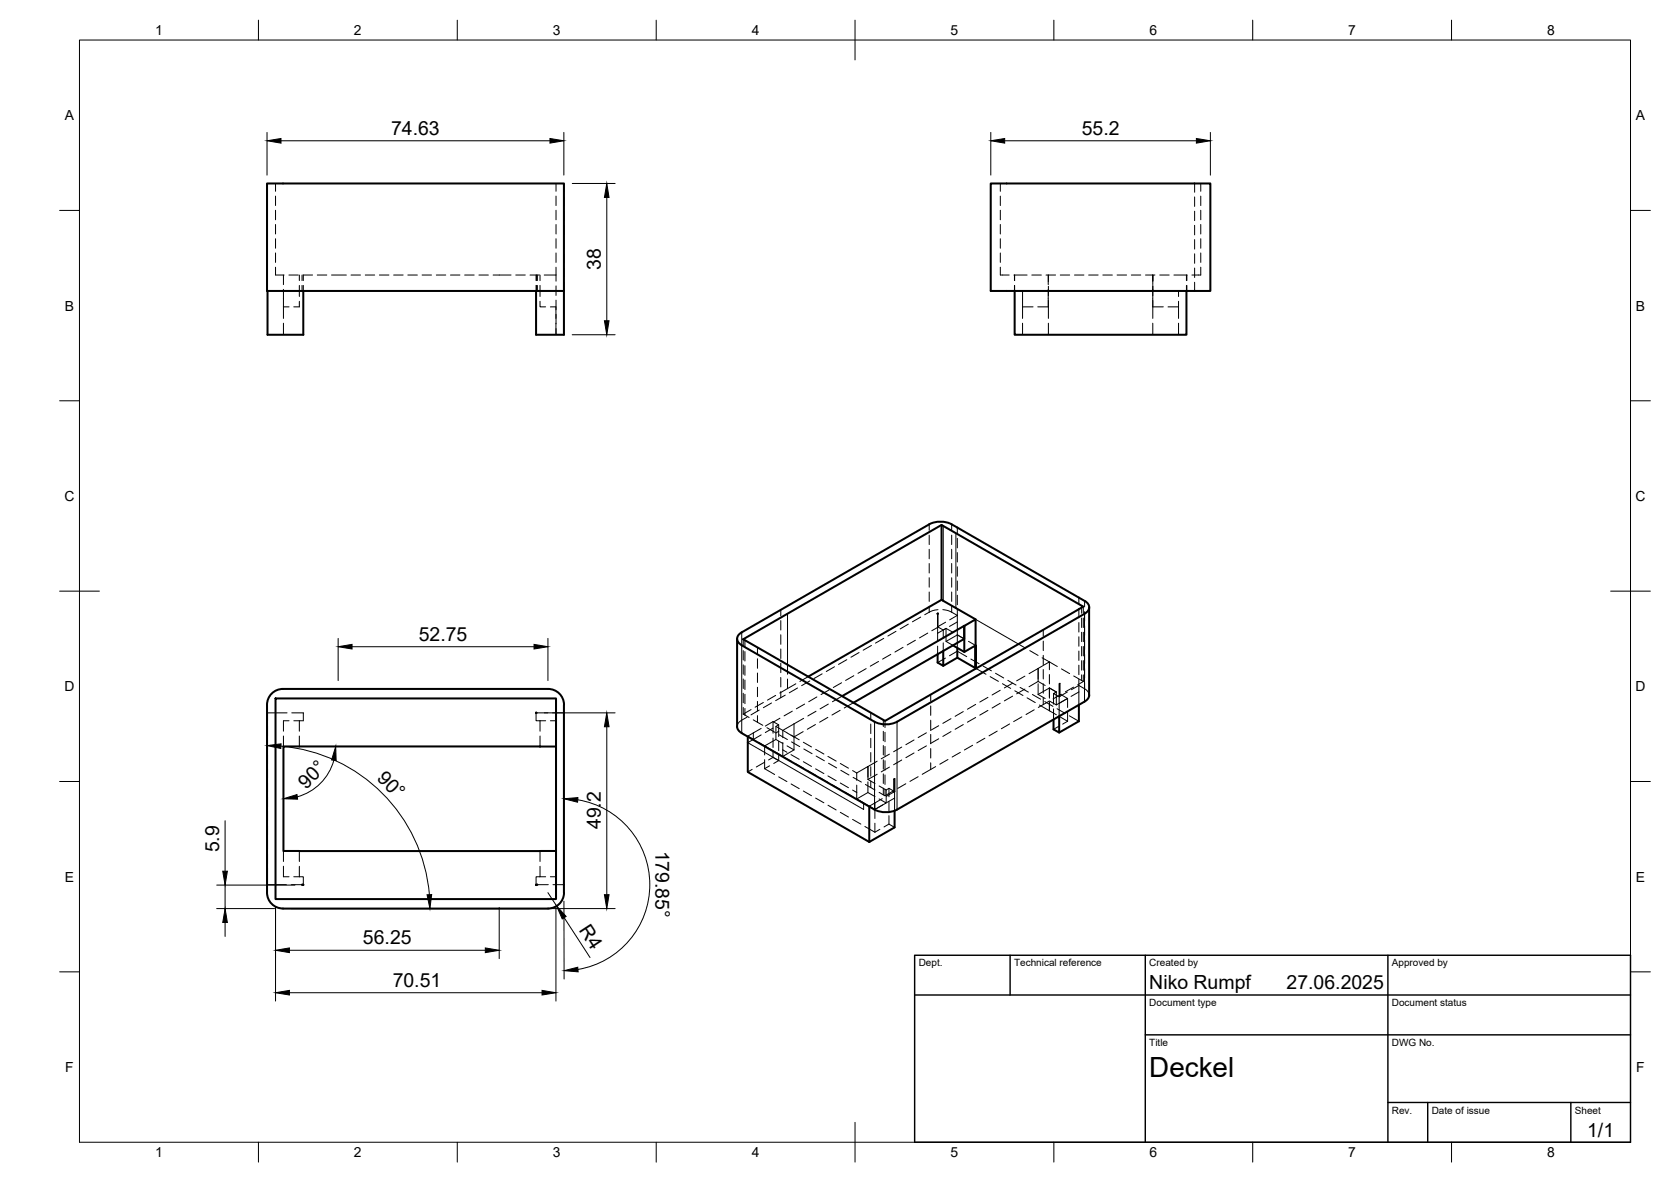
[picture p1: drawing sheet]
<svg xmlns="http://www.w3.org/2000/svg" width="420mm" height="297mm" viewBox="0 0 420 297" stroke-linecap="round" stroke-linejoin="round" font-family="sans-serif">
<!-- layer: Hidden -->
<g fill="none" stroke="#000" stroke-width=".25">
<path d="M69.3 46.1v2M69.3 49.3v2.4M69.3 52.8v2.4M69.3 56.4v2.4M69.3 60v2.4M139.8 46.1v2M139.8 49.3v2.4M139.8 52.8v2.4M139.8 56.4v2.4M139.8 60v2.4M141.8 46.1v2.2M141.8 49.5v2.4"/>
<path d="M141.8 53.1v2.3M141.8 56.6v2.4M251.5 46.1v2M251.5 49.3v2.4M251.5 52.8v2.4M251.5 56.4v2.4M251.5 60v2.4M300.4 46.1v2.2M300.4 49.5v2.4M300.4 53.1v2.3M300.4 56.6v2.4M301.9 46.1v2"/>
<path d="M301.9 49.3v2.4M301.9 52.8v2.4M301.9 56.4v2.4M301.9 60v2.4M69.3 63.6v2.3M69.3 67.1v2h2.1M71.3 77.1h1.4M71.3 69.1v2.4M71.3 72.7v7.3M72.6 69.1h2.4M75.3 69.1v1.4M75.3 71.7v2.8"/>
<path d="M75.3 75.7v1.4h-1.4M75.9 69.1v1.4M75.9 71.7v1.4M76.2 69.1h2.4M76.3 69.1v1.4M76.3 71.7v1.4M79.8 69.1h2.4M83.4 69.1h3.7M88.3 69.1h2.3M91.8 69.1h2.4M95.4 69.1h2.4M99 69.1h2.4"/>
<path d="M102.6 69.1h2.3M106.1 69.1h2.4M109.7 69.1h2.4M113.3 69.1h2.4M116.8 69.1h2.4M120.4 69.1h2.4M124 69.1h4.5M129.7 69.1h2.4M133.3 69.1h2.3M134.8 69.1v1.4M134.8 71.7v1.4M134.9 69.1v1.4"/>
<path d="M134.9 71.7v1.4M135.1 69.1v1.4M135.1 71.7v1.4M135.8 75.7v1.4h1.4M135.8 69.1v1.4M135.8 71.7v2.8M136.8 69.1h3M138.4 77.1h1.4M139.8 63.6v2.3M139.8 67.1v3.6M139.8 71.8v2.4M139.8 75.4v8.7"/>
<path d="M141.8 60.2v2.4M141.8 63.8v2.4M141.8 67.4v2.3M141.8 70.9v2.2M251.5 67.1v2h2.2M251.5 63.6v2.3M254.9 69.1h3.4M255.1 69.1v1.4M255.1 71.7v1.4M257.1 77.1h2.7M257.1 73.1v6.9M259.4 69.1h2.4"/>
<path d="M260.9 77.1h2.7M263 69.1h2.4M263.6 69.1v2.4M263.6 72.7v4.4M263.6 75.5v4.5M263.6 69.1v1.6M263.6 71.9v2.4M266.6 69.1h2.4M270.2 69.1h2.3M273.7 69.1h2.4M277.3 69.1h2.4M280.9 69.1h2.4"/>
<path d="M284.5 69.1h2.3M288 69.1h2.4M289.9 75.5v1.6h2.6M289.9 69.1v2.4M289.9 71.7v8.3M291.6 69.1h2.4M293.7 77.1h2.6M295.2 69.1h3.3M296.3 75.7v4.3M296.3 73.1v1.4M298.3 69.1v1.4M298.3 71.7v1.4"/>
<path d="M298.4 69.1v1.4M298.4 71.7v1.4M300.4 60.2v2.4M300.4 63.8v2.4M300.4 67.4v2.3M300.4 70.9v2.2M301.9 67.1v2h-2.2M301.9 63.6v2.3M71.3 81.2v2.9M257.1 81.2v2.9M263.6 81.2v2.9M289.9 81.2v2.9"/>
<path d="M296.3 81.2v2.9M225.3 158.7l-2.1 1.1M228.4 156.9l-2.1 1.2M231.5 155.1l-2.1 1.2M235.7 154.2l.1 7M235.8 157.5l1.4 .8 .7-.4M235.8 154.2v3.3M235.9 153.2l-1.4 .2-2 1.1M237.1 153.2l1.8 .4 1.8 1.1M237.2 158.3v2.1M237.8 156.4l-2 1.1M237.9 157.9l1.7 1"/>
<path d="M237.9 157.9v3.3M240.7 159.5l1.7 1.1M240.7 154.7v4.9M240.7 159.6l-2.8 1.6 1.7 1M240.7 154.7l-1.9 1.1M240.7 159.6l1.8 1M240.7 159.6v3.2M272.4 152.4v1.7M272.4 155.3v2.4M272.4 158.9v2.4M272.7 151v1.5M272.7 153.7v2.4"/>
<path d="M272.7 157.3v2.4M72.2 179.1h-4.9v2.2M73.4 179.1h2.9v2h-2.4M134.8 179.1v2h1M134.9 179.1h2.9M138.9 179.1h2.9M186.9 179.5l1.5 .8M186.9 160.6v1.7M186.9 163.5v2.4M186.9 167.1v2.3M186.9 170.6v2.4M186.9 174.2v2.4"/>
<path d="M186.9 177.8v1.7M188.8 178.3l-1.9 1.2M190.9 178.4l-2.1 1.2M191.9 176.5l-2 1.2M194 176.7l-2.1 1.1M195 174.8l-2 1.1M197.4 174.7l-2.4 1.4M200.1 171.8l-4 2.4M200.5 172.9l-2 1.2M203.2 170l-2.1 1.2M203.6 171.1l-2 1.2M205.2 178.7l-2.1 1.2"/>
<path d="M206.7 169.3l-2 1.2M208.3 176.9l-2.1 1.2M209.8 167.6l-2 1.1M211.2 178.5l-2 1.2M211.7 174.9l-2.4 1.4M212.9 165.8l-2.1 1.2M214.6 176.6l-2.3 1.3M216 164l-2 1.2M219.1 162.2l-2.1 1.2M222.2 160.4l-2.1 1.2M235.8 162.4v2M237.2 161.6v2"/>
<path d="M237.7 165.4l-1.9 1.1M238.7 164.8l2-1.2 2.4 1.4M242.2 178.8l-2 1.2M243.5 161.2l1.8 1M244.1 165.6l2.1 1.2M245.3 177l-2.1 1.2M245.4 168l2.5 1.4M247.2 167.4l2.1 1.2M248.4 178.5l-2 1.2M248.4 175.2l-2 1.2M249 170l2 1.2M250.3 169.2l2.1 1.2"/>
<path d="M251.5 176.7l-2.1 1.2M251.5 173.5l-2.1 1.2M252.1 171.8l2 1.2M253.4 171l2.1 1.2M254.6 174.9l-2.1 1.2M254.6 171.7l-2.1 1.2M255.2 173.6l2 1.2M256.5 172.7l2.1 1.2M257.7 173.2l-2.1 1.2M257.7 169.9l-2.1 1.2M258.3 175.4l2 1.2M259.6 174.5l2.1 1.2"/>
<path d="M260 178.4l-2 1.2M261 168v2.7M261 168l2.9-1.7v2M261 171.2l-2.3 1.4M261 171.2l1.8 1.1M261 168v3.2M261 171.8v2.7M261 168l-2.3 1.3M261 174.5l1.8 1M261.3 177.2l2.6 1.4M262.7 176.3l2.1 1.2M263.7 176.2l-2.6 1.6"/>
<path d="M263.8 176.1l1.8 1.1M263.8 172.9l1.8 1M263.9 166.3l2 1.2M263.9 172.9l-2.9 1.6M263.9 169.5v2.4M263.9 173.1v2.4M263.9 176.3v2.3M263.9 178.6l1.7 1M264.9 174.3v2.7M264.9 178.1v2.7M265.6 173.9l-.7 .4 1.5 .8 .1-.1M265.6 173.9v3.3l2.8-1.7"/>
<path d="M265.6 173.9l-1.7-1v2.3M265.8 178.1l2 1.2M266.3 171.8l.2-.1v3.3M266.4 175.1l-.1-3.3v8.2M266.5 171.7l-.1 .2M266.7 174.5l1.7 1M266.8 174.5l-2 1.1M266.9 168.1l2 1.2M268.4 173.9l-1.9 1.1M268.4 175.5v2.3M268.4 179v2.3M268.9 179.9l2.4 1.4"/>
<path d="M269.9 172.7l-2 1.2M271.3 172.3v4.8M271.3 172.3l1.4 .8M271.3 172.3l-1.9 1M272.4 169.6v1.7l-2.4-1.4M272.4 162.5v2.3M272.4 166v2.4M272.4 171.3l-1.4 .8M272.7 173.1l.9 .7 .3 .9M272.7 160.9v2.3M272.7 164.4v2.4M272.7 168v2.4"/>
<path d="M272.7 171.6v1.5M67.3 182.5v2.4M67.3 186v2.4M67.3 189.6v2.4M67.3 193.2v2.4M67.3 196.8v2.3M71.3 185v2.6M72.7 181.1h-1.4v2.7M75.3 181.1v2.7M75.3 185v2.6M135.8 181.1v2.7M135.8 185v2.6"/>
<path d="M135.8 181.1h1.4M138.4 181.1h1.4v2.7M139.8 185v2.6M187.8 180.2l-1.9 1.2-.6 1.2M188 185v.1M189.1 193.3l-1.1 .7M189.4 180.9l2.4 1.4M190.7 186.5l6.1 3.6M191.4 183.1l-3.4 1.9 1.7 1M192.2 191.6l-2 1.2M192.3 193.2l2.5 1.4M192.3 190.9v2.3"/>
<path d="M192.8 182.9l2.1 1.2M193.5 192.5l-1.2 .7M194.4 181.3l1.4 .8v3M194.4 189v1.3l1.4 .8M194.4 181.3v3M194.4 181.3l-2 1.2M194.4 185.5v2.3M194.4 190.3l-1.1 .7M195.1 182.5l1.7 1.1M195.8 182.1l-.7 .4v3.3M195.8 186.3v2.3M195.8 189.9v1.2"/>
<path d="M195.8 195.2l2.1 1.2M195.8 191.1l-1.3 .8M195.9 184.7l2.1 1.2M196.8 183.5v1.9M196.8 186.6v3.5M196.8 183.5l1.1 .6M196.8 186.8l-1.7-1-2.8 1.7v2.2M196.9 190.1l2.1 1.2M197.9 184.2l1.7 1M197.9 187.4l1.7 1.1M198.9 184.7l2.1 1.2M198.9 197l2.1 1.2"/>
<path d="M199 186.4l2.1 1.2M199.6 188.5l-2.8 1.6M199.6 185.2v3.3M200 191.9l2.1 1.2M202 183.9l-2.4 1.3M202 186.5l2 1.2M202 198.8l2 1.2M202.1 180.5l-5.3 3M202.1 188.2l2.1 1.2M203.1 193.7l2.1 1.2M205 182.1l-2 1.2M205.1 188.3l2.1 1.2"/>
<path d="M205.2 190l2.1 1.2M206.2 195.5l2.1 1.2M208.2 180.3l-2.1 1.2M208.2 190.1l2 1.2M208.3 191.8l2.1 1.2M209.3 197.3l2 1.1M211.3 191.9l2 1.1M211.4 193.6l2.1 1.2M212.4 199l2.1 1.2M214.4 193.6l1 .7M214.5 195.4l2.1 1.1M215.4 194.3l2.8-1.7v2.7"/>
<path d="M215.4 194.3v1.8M215.4 197.3v3.5M217.6 197.1l2.4 1.4M218.2 196.5v2.7M218.2 192.6h.1M218.2 195.9l1.8 1M220.6 191.3l-2.4 1.3v3.3M220.6 194.6l-2.4 1.3M221 199.1l1.5 .9M221 197.5l1.8 1M222.5 181.2v1.6M222.5 184v2.4"/>
<path d="M222.5 187.6v2.4M222.5 191.2v2.4M222.5 194.7v2.4M222.5 198.3v1.7M222.8 198.5l.7-.4 1.5 .9-.3 .1M222.8 198.5v3.3M223.5 198.1v2.1M223.6 192.8l-2 1.2M223.6 189.5l-2 1.2M224.7 198.7l-2.2 1.3M224.7 199.1l-1.8 1M224.9 195.7l.1 3.3"/>
<path d="M224.9 195.7v8.1M224.9 195.7l-.2 .1M225 195.7l-.3 .1v3.3M226.7 191l-2 1.2M226.7 187.7l-2 1.2M227.8 197l-2.1 1.1M229.8 189.2l-2 1.2M229.8 186l-2 1.1M230.9 195.2l-2.1 1.2M232.9 187.4l-2 1.2M232.9 184.2l-2 1.1M235.3 192.6l-3.4 2"/>
<path d="M236 185.7l-2 1.1M236 182.4l-2 1.2M238.4 190.9l-2.1 1.2M239.1 183.9l-2 1.2M239.1 180.6l-2 1.2M241.5 189.1l-2.1 1.2M242.2 182.1l-2 1.2M244.6 187.3l-2.1 1.2M245.3 180.3l-2.1 1.2M247.6 185.5l-2 1.2M250.7 183.7l-2 1.2M253.9 181.9l-2.1 1.2"/>
<path d="M256.9 180.2l-2 1.1M266.1 182.6l-1.2 .7M266.7 180.2l1.7 1.1M268.4 181.3l-1.2 .7M67.3 218.2v4.1h4.7M67.3 200.3v2.4M67.3 203.9v2.4M67.3 207.5v2.4M67.3 211v2.4M67.3 214.6v2.4M71.3 213.9v2.6M71.3 217.7v2.6h1.4"/>
<path d="M75.3 213.9v2.6M75.3 217.7v2.6M135.8 213.9v2.6M135.8 217.7v2.6M139.8 213.9v2.6M139.8 217.7v2.6h-1.4M205.1 200.6l2.1 1.1M208.2 202.4l2 1.1M211.3 204.1l2 1.2M214.4 205.9l2.1 1.2M215.4 200.8l1.8 1M217.5 207.7l2.5 1.4"/>
<path d="M218.2 202.4l1.8 1M218.6 202.6v.1M220 203.4v2.3M220 206.9v2.2M220 200.2l-1.8-1-2.8 1.6M221 200.8l1.8 1-2.8 1.6M221.2 208.4l-1.2 .7M221.8 200.7l-3.2 1.9-3.1-1.8M223.5 205v2.1l1.4 .8M223.5 201.4v2.4M223.5 207.1l-1.2 .7M73.2 222.3h2.7"/>
<path d="M73.9 220.3h1.4M75.3 220.3h1v2M135.1 222.3h2.8M135.8 220.3h-1v2M135.8 220.3h1.4M139 222.3h2.8"/>
</g>
<!-- layer: Visible -->
<g fill="none" stroke="#000" stroke-width=".51">
<path d="M67.1 46.1h74.7v27h-74.7zM249.1 46.1h55.2v27h-55.2zM67.3 73.1v11h9v-11M134.8 73.1v11h7v-11M255.1 73.1v11h43.2v-11M236.7 131.9v18.8l8.6 4.9M235.7 154.2h.1M236.7 150.7l-33.5 19.3M242.4 157.3v3.3l-27.8 16M242.4 157.3l-30.7 17.6M242.4 157.3h.1M272.7 151l-32-18.4a6.6 6.6 0 0 0-7.1-.8l-47.1 27.1a1.71 1.71 0 0 0-1.2 1.6 1.71 1.71 0 0 0 1.2 1.6l33.4 19.3"/>
<path d="M272.7 151a1.71 1.71 0 0 1 1.2 1.6 1.71 1.71 0 0 1-1.2 1.6l-47.1 27.2M273.9 152.6v22.1l-.5 1-.7 .6-47.1 27.2M68.3 174.3a4 4 0 0 1 2.8-1.2h66.7a4 4 0 0 1 4 4v47.3a4 4 0 0 1-4 3.9h-66.6a4 4 0 0 1-4.1-4v-47.2a4 4 0 0 1 1.2-2.8zM69.3 175.5h70.5v50.4h-70.5zM134.8 179.1h.1zM185.3 160.5v22.1l.5 1 .7 .6 33.4 19.3M186.9 160.6l49.8-28.7 35.7 20.5-49.9 28.8zM237.2 163.6v3.7l-1.4-.8v-2.1M237.2 167.3l3.5-2 4.7 2.7M239.6 162.2l2.9 1.6 2.8-1.6v5.7v-12.3l-2.8 1.7v6.5M240.7 162.8v2.5M266.3 180v4.1l-1.4-.8v-2.5"/>
<path d="M271.3 177.1v4.2l-5 2.8M139.8 187.6h-68.5v26.3h4M188 185.1v8.9l30.6 17.6M219.9 181.4a6.3 6.3 0 0 0 5.7 0M75.3 213.9h.1M135.8 213.9h.1M139.8 213.9h-64.5M218.6 202.7v8.9M219.9 203.4a6.3 6.3 0 0 0 5.7 0M224.9 203.8v4.1l-6.3 3.7M75.9 222.3l.4 .1zM134.8 222.3h.3z"/>
</g>
<!-- layer: Hidden Narrow -->
<g fill="none" stroke="#000" stroke-width=".25">
<path d="M233.6 131.8v1.5M233.6 134.5v2.3M233.6 138v2.4M239.3 131.8v1.5M239.3 134.5v2.3M239.3 138v2.4M240.7 132.6v1.5M240.7 135.3v2.4M240.7 138.9v2.3M186.5 158.9v3.3M196.3 153.3v1.5M196.3 156v2.3"/>
<path d="M196.3 159.5v2.4M233.3 159.1l-2.1 1.2M233.6 141.6v2.4M233.6 145.2v2.4M233.6 148.8v2.3M233.6 152.3v1.5M235.9 157.6l-1.6 .9M237.7 158l-1.9 1.1M239.3 141.6v2.4M239.3 145.2v2.4M239.3 148.8v2.3M239.3 152.3v1.5"/>
<path d="M240.7 142.4v2.4M240.7 146v2.4M240.7 149.6v2.4M240.7 153.1v1.6M240.7 156.3l-2 1.1M262.3 158.3v1.6M271.3 150.2v1.5M271.3 152.9v2.4M271.3 156.4v2.4M272 152.7v1.4M272 155.3v2.4M272 158.9v2.4"/>
<path d="M187.3 160.9v1.6M187.3 163.7v2.4M187.3 167.3v2.4M187.3 170.9v2.4M187.3 174.5v2.3M187.3 178v1.7M190.5 162.7v1.7M190.5 165.6v2.3M190.5 169.1v2.4M190.5 172.7v2.4M190.5 176.3v2.4M190.5 179.8v1.7"/>
<path d="M196.3 163.1v2.4M196.3 166.7v2.3M196.3 170.3v2.3M196.3 173.8v1.5M198 167.1v2.3M198 170.6v2.4M199.2 178.7l-2.1 1.2M202.3 176.9l-2.1 1.2M205.4 175.1l-2.1 1.2M208.5 173.4l-2.1 1.1M211.6 171.6l-2.1 1.2M214.7 169.8l-2.1 1.2"/>
<path d="M217.8 168l-2.1 1.2M218.9 179.1v1.7M220.9 166.2l-2.1 1.2M224 164.5l-2.1 1.1M227.1 162.7l-2.1 1.2M230.2 160.9l-2.1 1.2M234 174.5v1.7M234 177.4v2.4M256.1 161.8l1.8 1.1M258.9 163.5l2.1 1.2M262 165.3l1.9 1M262.3 161.1v2.4"/>
<path d="M262.3 164.7v2.4M262.3 168.3v2.3M262.3 171.8v2.4M262.3 175.4v1.7M268.3 175.6l-2 1.1M271.3 160v2.4M271.3 163.6v2.4M271.3 167.2v2.4M271.3 170.7v1.6M271.3 173.9l-2 1.1M272 162.5v2.3M272 166v2.4"/>
<path d="M272 169.6v1.4M189.4 184.2v1.6l-1.4 .8M191.4 184.7l-2 1.1M194.4 183l-2 1.1M195.8 183.8l-.7 .4M196.1 180.5l-1.6 .9M196.8 188.5l1.1 .5M198.9 189.6l2.1 1.2M199.6 181.9v3.3M202 191.4l2 1.2M205.1 193.2l2.1 1.2M208.2 195l2 1.2"/>
<path d="M211.3 196.8l2 1.2M214.4 198.6l1 .5M218.9 182v2.3M218.9 185.5v2.4M218.9 189.1v2.4M218.9 192.7v2.4M218.9 196.2v1.7M222.1 180.9v1.7M222.1 183.8v2.4M222.1 187.4v2.3M222.1 190.9v2.4M222.1 194.5v2.4"/>
<path d="M222.1 198.1v1.6M234 181v2.4M234 184.6v2.3M234 188.1v2.4M234 191.7v1.7M217.1 201.8v.1M220 201.8v1.6l1.9-1.1M224.9 200.6l-1.9 1.1"/>
</g>
<!-- layer: Visible Narrow -->
<path d="M237.2 132.2v18.8M240.3 134v18.8M198 154.2v12.9M245.3 155.6l10.8 6.2M272 152.2v.5M272.7 154.2v22.1M186.5 162.2v22M188 186.6l29.1 16.8v-1.5M219.9 181.4v22.1M225.6 181.4v22.1" fill="none" stroke="#000" stroke-width=".25"/>
<!-- layer: BORDER -->
<g fill="none" stroke="#000" stroke-width=".25">
<path d="M20 10.1h390v276.9h-390zM65 5.1v5M115 5.1v5M165 5.1v5M215 5.1v10M265 5.1v5M315 5.1v5M365 5.1v5M15 52.9h5M410 52.9h5M15 100.7h5M410 100.7h5"/>
<path d="M15 148.6h10M405 148.6h10M15 196.4h5M410 196.4h5M15 244.2h5M410 244.2h5M65 287v5M115 287v5M165 287v5M215 282.1v9.9M265 287v5M315 287v5"/>
<path d="M365 287v5"/>
</g>
<!-- layer: TITLEBLOCK -->
<path d="M230 240.1h180v46.9h-180zM230 250h180M254 240.1v9.9M288 240.1v46.9M349 240.1v46.9M288 260.1h122M349 277.1h61M359 277.1v9.9M395 277.1v9.9" fill="none" stroke="#000" stroke-width=".36"/>
<!-- layer: FD_Dimensions -->
<g fill="none" stroke="#000" stroke-width=".25">
<path d="M67.1 33.3v10.7M70.7 35.4h67.6M141.8 33.3v10.7M249.1 33.3v10.7M252.6 35.4h48.2M304.3 33.3v10.7M143.9 46.1h10.8M152.6 49.6v31M143.9 84.1h10.8M85 160.4v10.6M88.5 162.5h45.8M136.9 179.1h17.8"/>
<path d="M137.8 160.4v10.6M70.7 187.5a41 41 0 0 1 37.3 37.3M77.4 187.6h9.1M83.9 191a13.1 13.1 0 0 1-9.2 9.2M152.6 182.6v42.2M56.6 206.3v12.6M145.3 201a21.6 21.6 0 0 1 18.1 21.3 21.6 21.6 0 0 1-18.1 21.3M54.5 228.3h14.5M54.5 222.4h19.7M56.6 222.4v5.9M56.6 231.8v3.5M69.3 228v23.6"/>
<path d="M72.8 238.8h49.2M73.3 228.3h81.4M125.5 228v12.9M137.8 224.3l2.2 3.4M139.8 228v23.6M141.8 226.5v19.5M141.9 230.6l6.5 10M72.8 249.5h63.5"/>
</g>
<g fill="#000" stroke="#000" stroke-width=".25">
<path d="M67.1 35.4l3.6-.6v1.2zM138.3 34.8l3.5 .6-3.5 .6zM249.1 35.4l3.5-.6v1.2zM300.8 34.8l3.5 .6-3.5 .6zM152.6 46.1l.5 3.5h-1.1zM152 80.6h1.1l-.5 3.5zM85 162.5l3.5-.6v1.2zM134.3 161.9l3.5 .6-3.5 .6zM67.1 187.4l3.6-.5-.1 1.2zM84.4 187.6l.1 3.5-1.1-.1zM152.6 179.1l.5 3.5h-1.1zM56 218.9h1.2l-.6 3.5z"/>
<path d="M71.3 200.7l3.4-1 .1 1.1zM141.8 200.7l3.5-.3-.1 1.2zM56.6 228.3l.6 3.5h-1.2zM69.3 238.8l3.5-.6v1.2zM107.4 224.9l1.1-.1-.4 3.5zM122 238.2l3.5 .6-3.5 .6zM140 227.7l2.3 2.6-.9 .6zM152 224.8h1.1l-.5 3.5zM69.3 249.5l3.5-.6v1.1zM136.3 248.9l3.5 .6-3.5 .5zM141.8 243.9l3.5-.8 .1 1.1z"/>
</g>
<text font-size="7" x="289" y="270.6">Deckel</text>
<g font-size="4.9">
<text x="98.3" y="33.9">74.63</text>
<text x="272" y="33.9">55.2</text>
<text x="151.1" y="67.8" transform="rotate(-90 151.1 67.8)">38</text>
<text x="105.3" y="161.1">52.75</text>
<text x="94.6" y="195.8" transform="rotate(45 94.6 195.8)">90°</text>
<text x="77" y="198.4" transform="rotate(-45 77 198.4)">90°</text>
<text x="151.1" y="208.4" transform="rotate(-90 151.1 208.4)">49.2</text>
<text x="55.1" y="214.2" transform="rotate(-90 55.1 214.2)">5.9</text>
<text x="164.8" y="213.7" transform="rotate(90 164.8 213.7)">179.85°</text>
<text x="145.5" y="233.6" transform="rotate(57 145.5 233.6)">R4</text>
<text x="91.3" y="237.3">56.25</text>
<text x="98.7" y="248">70.51</text>
<text x="289" y="248.5">Niko Rumpf</text>
<text x="323.5" y="248.5">27.06.2025</text>
<text x="399.1" y="285.7">1/1</text>
</g>
<g font-size="3.5">
<text x="39" y="8.8">1</text>
<text x="89" y="8.8">2</text>
<text x="139" y="8.8">3</text>
<text x="189" y="8.8">4</text>
<text x="239" y="8.8">5</text>
<text x="289" y="8.8">6</text>
<text x="339" y="8.8">7</text>
<text x="389" y="8.8">8</text>
<text x="16.3" y="30.2">A</text>
<text x="411.3" y="30.2">A</text>
<text x="16.3" y="78">B</text>
<text x="411.3" y="78">B</text>
<text x="16.2" y="125.9">C</text>
<text x="411.2" y="125.9">C</text>
<text x="16.2" y="173.7">D</text>
<text x="411.2" y="173.7">D</text>
<text x="16.3" y="221.6">E</text>
<text x="411.3" y="221.6">E</text>
<text x="16.4" y="269.4">F</text>
<text x="411.4" y="269.4">F</text>
<text x="39" y="290.8">1</text>
<text x="89" y="290.8">2</text>
<text x="139" y="290.8">3</text>
<text x="189" y="290.8">4</text>
<text x="239" y="290.8">5</text>
<text x="289" y="290.8">6</text>
<text x="339" y="290.8">7</text>
<text x="389" y="290.8">8</text>
</g>
<g font-size="2.5">
<text x="231" y="242.9">Dept.</text>
<text x="255" y="242.9">Technical reference</text>
<text x="289" y="242.9">Created by</text>
<text x="350" y="242.9">Approved by</text>
<text x="289" y="252.8">Document type</text>
<text x="350" y="252.8">Document status</text>
<text x="289" y="262.9">Title</text>
<text x="350" y="262.9">DWG No.</text>
<text x="350" y="279.9">Rev.</text>
<text x="360" y="279.9">Date of issue</text>
<text x="396" y="279.9">Sheet</text>
</g>
</svg>
